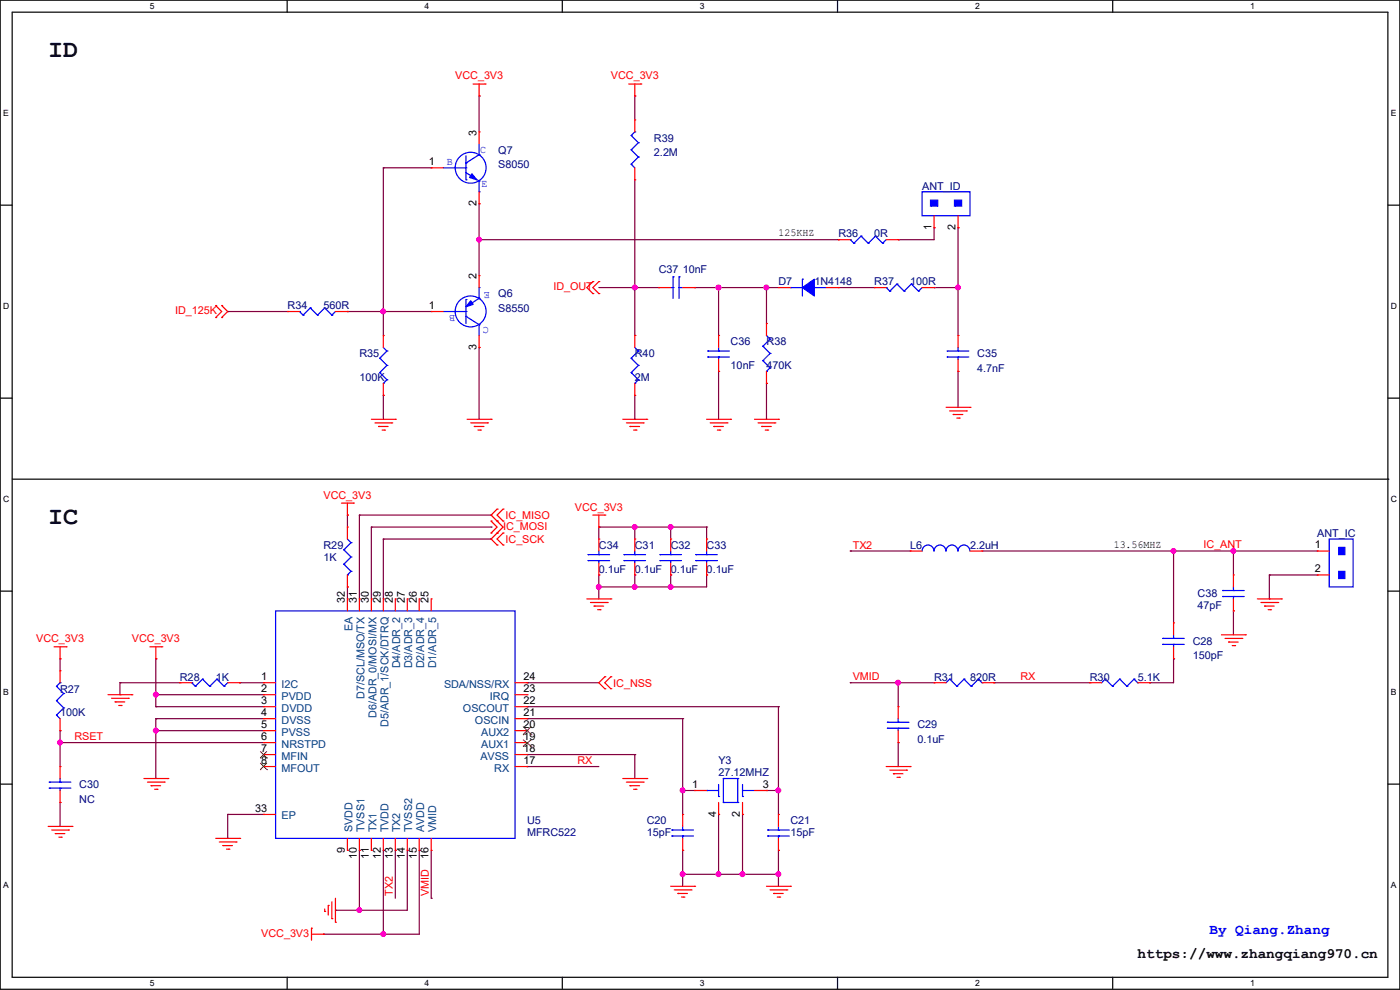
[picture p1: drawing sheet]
<svg xmlns="http://www.w3.org/2000/svg" width="297mm" height="210mm" viewBox="0 0 297 210" stroke-linecap="round" stroke-linejoin="round" font-family="sans-serif">
<path d="M0 0h297v209.8h-297zM2.6 2.6h291.8v204.7h-291.8z" fill="none" stroke="#000" stroke-width=".25"/>
<g fill="#fff">
<path d="M31.7 .3h1v2h-1z"/>
<path d="M31.7 207.6h1v1.9h-1z"/>
</g>
<path d="M60.9 0v2.6M60.9 207.3v2.5" fill="none" stroke="#000" stroke-width=".25"/>
<g fill="#fff">
<path d="M90.1 .3h1v2h-1z"/>
<path d="M90.1 207.6h1v1.9h-1z"/>
</g>
<path d="M119.3 0v2.6M119.3 207.3v2.5" fill="none" stroke="#000" stroke-width=".25"/>
<g fill="#fff">
<path d="M148.5 .3h.9v2h-.9z"/>
<path d="M148.5 207.6h.9v1.9h-.9z"/>
</g>
<path d="M177.7 0v2.6M177.7 207.3v2.5" fill="none" stroke="#000" stroke-width=".25"/>
<g fill="#fff">
<path d="M206.8 .3h1v2h-1z"/>
<path d="M206.8 207.6h1v1.9h-1z"/>
</g>
<path d="M236.1 0v2.6M236.1 207.3v2.5" fill="none" stroke="#000" stroke-width=".25"/>
<g fill="#fff">
<path d="M265.2 .3h1v2h-1z"/>
<path d="M265.2 207.6h1v1.9h-1z"/>
<path d="M.7 23h1.2v2h-1.2z"/>
<path d="M295.1 23h1.1v2h-1.1z"/>
<path d="M.7 64h1.2v2h-1.2z"/>
<path d="M295.1 64h1.2v2h-1.2z"/>
</g>
<path d="M0 43.5h2.6M294.4 43.5h2.6" fill="none" stroke="#000" stroke-width=".25"/>
<g fill="#fff">
<path d="M.7 104.9h1.2v2h-1.2z"/>
<path d="M295.1 104.9h1.2v2h-1.2z"/>
</g>
<path d="M0 84.5h2.6M294.4 84.5h2.6" fill="none" stroke="#000" stroke-width=".25"/>
<g fill="#fff">
<path d="M.7 145.8h1.2v2h-1.2z"/>
<path d="M295.1 145.8h1.1v2h-1.1z"/>
</g>
<path d="M0 125.4h2.6M294.4 125.4h2.6" fill="none" stroke="#000" stroke-width=".25"/>
<g fill="#fff">
<path d="M.7 186.8h1.2v2h-1.2z"/>
<path d="M295.1 186.8h1.1v2h-1.1z"/>
</g>
<path d="M2.6 101.6h291.8M294.4 101.6h.1M0 166.3h2.6M294.4 166.3h2.6" fill="none" stroke="#000" stroke-width=".25"/>
<g fill="none" stroke="#800040" stroke-width=".25">
<path d="M81.3 35.6h.1M81.3 35.6v35.6M81.3 35.6h10.2M101.6 20.4h.1M101.6 20.4v7.6M134.7 20.4h.1M134.7 20.4v5M134.7 38.1v33.1M101.6 43.2h.1M101.6 50.8h.1M101.6 43.2v15.3M101.6 50.8h76.2"/>
<path d="M177.8 50.8h.1M190.5 50.8h.1M198.2 48.3h.1M198.2 48.3v2.5h-7.7M203.2 48.3h.1M203.2 48.3v22.9M48.3 66.1h.1M48.3 66.1h12.7M73.7 66.1h.1M73.7 66.1h17.8M81.3 66.1h.1M101.6 73.7h.1"/>
<path d="M101.6 73.7v15.2M127 61h12.7M134.7 61h.1M134.7 71.2h.1M139.7 61h.1M147.4 61h.1M147.4 61h17.7M152.4 61h.1M152.4 78.8h.1M152.4 61v10.2M152.4 78.8v10.1M162.6 61h.1"/>
<path d="M162.6 61v7.6M177.8 61h7.7M185.5 61h.1M198.2 61h.1M198.2 61h5M203.2 78.8h.1M203.2 61h.1M203.2 78.8v7.6M81.3 83.9h.1M81.3 83.9v5M134.7 88.9h.1M134.7 83.9v5"/>
<path d="M162.6 81.3h.1M162.6 81.3v7.6M73.7 109.3h.1M73.7 109.3v2.5M76.2 109.3h.1M76.2 109.3v17.7M76.2 109.3h28M78.8 111.8h.1M78.8 111.8v15.2M78.8 111.8h25.4M81.3 114.3h.1M81.3 114.3v12.7"/>
<path d="M81.3 114.3h22.9M104.2 109.3h.1M104.2 111.8h.1M104.2 114.3h.1M127 111.8h.1M127 111.8h22.9M127 111.8v2.5M134.7 111.8h.1M134.7 111.8v2.5M142.3 111.8h.1M142.3 111.8v2.5M149.9 111.8h.1"/>
<path d="M149.9 111.8v2.5M180.4 116.9h.1M180.4 116.9h12.7M208.3 116.9h71.1M249 116.9h.1M249 116.9v15.2M261.7 116.9h.1M261.7 116.9v5.1M12.7 139.7h.1M12.7 139.7v2.6M33.1 139.7h.1M33.1 139.7v10.2"/>
<path d="M73.7 124.5h.1M73.7 124.5v2.5M127 122h.1M127 124.5h.1M127 122v5M134.7 122h.1M134.7 124.5h.1M134.7 122v2.5M142.3 122h.1M142.3 124.5h.1M142.3 122v2.5M149.9 122h.1"/>
<path d="M149.9 122v2.5h-22.9M249 139.7h.1M249 139.7v5.1h-5.1M261.7 129.6h.1M261.7 129.6v5.1M269.3 122h.1M269.3 127h.1M269.3 122h10.1M269.3 122v5M12.7 155h.1M12.7 157.5h.1M12.7 155v7.6"/>
<path d="M12.7 157.5h43.2M25.4 144.8h.1M25.4 147.4h.1M25.4 144.8h12.7M25.4 144.8v2.6M33.1 149.9h.1M33.1 147.4h.1M33.1 152.4h.1M33.1 155h.1M33.1 149.9h22.8M33.1 152.4v12.7M33.1 147.4h22.8"/>
<path d="M33.1 152.4h22.8M33.1 155h22.8M50.8 144.8h.1M50.8 144.8h5.1M111.8 149.9h.1M111.8 152.4h.1M111.8 144.8h.1M111.8 149.9h53.3M111.8 144.8h15.2M111.8 152.4h33M144.8 152.4h.1M144.8 152.4v20.4"/>
<path d="M165.1 149.9h.1M165.1 149.9v22.9M180.4 144.8h.1M180.4 144.8h17.8M190.5 157.5h.1M190.5 144.8h.1M190.5 144.8v5.1M190.5 157.5v5.1M210.9 144.8h.1M210.9 144.8h20.3M243.9 144.8h.1M12.7 170.2h.1"/>
<path d="M12.7 170.2v5.1M48.3 172.8h.1M48.3 177.8h.1M48.3 172.8h7.6M48.3 172.8v5M111.8 160.1h.1M111.8 162.6h.1M111.8 160.1h22.9M111.8 162.6h15.2M134.7 160.1h.1M134.7 160.1v5M144.8 167.7h.1"/>
<path d="M144.8 167.7h2.6M152.4 172.8h.1M152.4 172.8v12.7M157.5 172.8h.1M157.5 172.8v12.7M162.6 167.7h.1M162.6 167.7h2.5M165.1 167.7h.1M68.6 198.2h.1M71.2 193.1h.1M76.2 180.4h.1M76.2 193.1h.1"/>
<path d="M76.2 180.4v12.7M81.3 180.4h.1M81.3 198.2h.1M81.3 180.4v17.8M83.9 180.4h.1M83.9 180.4v10.1M86.4 180.4h.1M86.4 180.4v12.7h-15.2M88.9 180.4h.1M88.9 180.4v17.8h-20.3M91.5 190.5h.1M91.5 180.4v10.1"/>
<path d="M144.8 185.5h.1M144.8 180.4h.1M144.8 180.4v7.6M144.8 185.5h20.3M152.4 185.5h.1M157.5 185.5h.1M165.1 180.4h.1M165.1 185.5h.1M165.1 180.4v7.6"/>
</g>
<g fill="#f0f" stroke="#f0f" stroke-width=".25">
<circle cx="33" cy="147.3" r=".49"/>
<circle cx="81.3" cy="198.1" r=".49"/>
<circle cx="33" cy="155" r=".49"/>
<circle cx="76.2" cy="193.1" r=".49"/>
<circle cx="165.1" cy="167.7" r=".49"/>
<circle cx="144.8" cy="167.7" r=".49"/>
<circle cx="152.4" cy="185.4" r=".49"/>
<circle cx="144.8" cy="185.4" r=".49"/>
<circle cx="157.5" cy="185.4" r=".49"/>
<circle cx="165.1" cy="185.4" r=".49"/>
<circle cx="248.9" cy="116.9" r=".49"/>
<circle cx="190.5" cy="144.8" r=".49"/>
<circle cx="12.7" cy="157.5" r=".49"/>
<circle cx="134.6" cy="111.8" r=".49"/>
<circle cx="134.6" cy="124.5" r=".49"/>
<circle cx="127" cy="124.5" r=".49"/>
<circle cx="142.3" cy="124.5" r=".49"/>
<circle cx="142.3" cy="111.8" r=".49"/>
<circle cx="203.2" cy="61" r=".49"/>
<circle cx="162.6" cy="61" r=".49"/>
<circle cx="152.4" cy="61" r=".49"/>
<circle cx="261.6" cy="116.9" r=".49"/>
<circle cx="81.3" cy="66.1" r=".49"/>
<circle cx="134.6" cy="61" r=".49"/>
<circle cx="101.6" cy="50.8" r=".49"/>
</g>
<g fill="none" stroke="#f00" stroke-width=".25">
<path d="M100.4 17.8h2.5M101.6 17.8v2.6M102.9 17.8h.1M133.4 17.8h2.5M134.7 17.8v2.6M135.9 17.8h.1M91.5 35.6h.1M91.5 35.6h2.5M101.6 20.4h.1M101.6 28h.1M101.6 28v2.5M134.7 20.4h.1"/>
<path d="M134.7 38.1h.1M134.7 25.4h.1M134.7 25.4v2.6M134.7 35.6v2.5M101.6 58.5h.1M101.6 43.2h.1M101.6 40.7v2.5M101.6 58.5v2.5M125.8 59.7h.1M125.8 59.7l-1.3 1.3 1.3 1.3M127 59.7h.1M127 59.7l-1.2 1.3 1.2 1.3"/>
<path d="M177.8 50.8h.1M177.8 50.8h2.6M188 50.8h2.5M190.5 50.8h.1M198.2 48.3h.1M198.2 45.8v2.5M203.2 48.3h.1M203.2 45.8v2.5M45.8 64.8h.1M45.8 67.4h.1M45.8 64.8l1.2 1.3-1.2 1.3M47 67.4h.1"/>
<path d="M47 64.8h.1M47 64.8l1.3 1.3-1.3 1.3M61 66.1h.1M61 66.1h2.5M71.2 66.1h2.5M73.7 66.1h.1M81.3 71.2h.1M81.3 71.2v2.5M91.5 66.1h.1M91.5 66.1h2.5M101.6 73.7h.1M101.6 71.2v2.5"/>
<path d="M125.8 62.3h.1M127 62.3h.1M134.7 71.2h.1M134.7 71.2v2.5M139.7 61h.1M139.7 61h2.6M144.8 61h2.6M147.4 61h.1M152.4 78.8h.1M152.4 71.2h.1M152.4 71.2v2.5M152.4 76.2v2.6"/>
<path d="M162.6 68.6h.1M162.6 68.6v2.6M162.6 78.8v2.5M165.1 61h.1M165.1 61h2.6M175.3 61h2.5M177.8 61h.1M185.5 61h.1M185.5 61h2.5M195.6 61h2.6M198.2 61h.1M203.2 78.8h.1"/>
<path d="M203.2 71.2h.1M203.2 71.2v2.5M203.2 76.2v2.6M78.8 88.9h5.1M79.5 89.7h3.6M80.3 90.5h.1M80.3 90.5h2M81.1 91.2h.5M81.3 83.9h.1M81.3 81.3v2.6M81.6 91.2h.1M83.1 89.7h.1"/>
<path d="M83.9 88.9h.1M99.1 88.9h5.1M99.9 89.7h3.5M100.6 90.5h.1M100.6 90.5h2.1M101.4 91.2h.5M101.9 91.2h.1M103.4 89.7h.1M104.2 88.9h.1M132.1 88.9h5.1M132.9 89.7h3.5M133.6 90.5h.1"/>
<path d="M133.6 90.5h2.1M134.4 91.2h.5M134.7 83.9h.1M134.7 81.3v2.6M134.9 91.2h.1M136.4 89.7h.1M137.2 88.9h.1M149.9 88.9h5.1M150.7 89.7h3.5M151.4 90.5h.1M151.4 90.5h2.1M152.2 91.2h.5"/>
<path d="M152.7 91.2h.1M154.2 89.7h.1M155 88.9h.1M160.1 88.9h5M160.8 89.7h3.6M161.6 90.5h.1M161.6 90.5h2M162.3 91.2h.6M162.6 81.3h.1M162.9 91.2h.1M164.4 89.7h.1M165.1 88.9h.1"/>
<path d="M200.7 86.4h5.1M201.5 87.2h3.5M202.2 87.9h.1M202.2 87.9h2.1M203 88.7h.5M203.5 88.7h.1M205 87.2h.1M205.8 86.4h.1M72.4 106.7h2.6M73.7 109.3h.1M73.7 111.8h.1M73.7 106.7v2.6"/>
<path d="M73.7 111.8v2.5M75 106.7h.1M104.2 113.1h.1M104.2 110.5h.1M104.2 110.5l1.3 1.3-1.3 1.3M105.5 113.1h.1M105.5 115.6h.1M105.5 108h.1M105.5 110.5h.1M105.5 108l-1.3 1.3 2.5 2.5-2.5 2.5 1.3 1.3M106.7 115.6h.1M106.7 113.1h.1"/>
<path d="M106.7 110.5h.1M106.7 108h.1M106.7 113.1l-1.2 1.2 1.2 1.3M106.7 108l-1.2 1.3 1.2 1.2M125.8 109.3h2.5M127 111.8h.1M127 114.3h.1M127 109.3v2.5M127 114.3v2.6M127 119.4v2.6M128.3 109.3h.1M134.7 114.3h.1"/>
<path d="M134.7 114.3v2.6M134.7 119.4v2.6M142.3 114.3h.1M142.3 114.3v2.6M142.3 119.4v2.6M149.9 114.3h.1M149.9 114.3v2.6M149.9 119.4v2.6M193.1 116.9h.1M193.1 116.9h2.5M205.8 116.9h2.5M208.3 116.9h.1"/>
<path d="M279.4 116.9h.1M279.4 116.9h2.6M11.5 137.2h2.5M12.7 139.7h.1M12.7 137.2v2.5M14 137.2h.1M31.8 137.2h2.5M33.1 139.7h.1M33.1 137.2v2.5M34.3 137.2h.1M73.7 127h.1M73.7 124.5h.1"/>
<path d="M73.7 122v2.5M73.7 127v2.6M76.2 127h.1M76.2 127v2.6M78.8 127h.1M78.8 127v2.6M81.3 127h.1M81.3 127v2.6M83.9 127h.1M83.9 127v2.6M86.4 127h.1M86.4 127v2.6"/>
<path d="M88.9 127h.1M88.9 127v2.6M91.5 127h.1M91.5 127v2.6M124.5 127h5.1M125.3 127.8h3.5M126 128.6h.1M126 128.6h2.1M126.8 129.3h.5M127 122h.1M127.3 129.3h.1M128.8 127.8h.1"/>
<path d="M129.6 127h.1M134.7 122h.1M142.3 122h.1M149.9 122h.1M249 139.7h.1M249 132.1h.1M249 132.1v2.6M249 137.2v2.5M259.1 134.7h5.1M259.9 135.4h3.5M260.6 136.2h.1M260.6 136.2h2.1"/>
<path d="M261.4 136.9h.5M261.7 129.6h.1M261.7 122h.1M261.7 122v2.5M261.7 127v2.6M261.9 136.9h.1M263.4 135.4h.1M264.2 134.7h.1M266.7 127h5.1M267.5 127.8h3.6M268.3 128.6h.1M268.3 128.6h2"/>
<path d="M269 129.3h.5M269.5 129.3h.1M271.1 127.8h.1M271.8 127h.1M279.4 122h.1M279.4 122h2.6M12.7 155h.1M12.7 142.3h.1M12.7 142.3v2.5M12.7 152.4v2.6M22.9 147.4h5.1M23.7 148.1h3.5"/>
<path d="M24.4 148.9h.1M24.4 148.9h2.1M25.2 149.6h.5M25.7 149.6h.1M27.2 148.1h.1M28 147.4h.1M38.1 144.8h.1M38.1 144.8h2.6M48.3 144.8h2.5M50.8 144.8h.1M55.9 144.8h.1M55.9 147.4h.1"/>
<path d="M55.9 149.9h.1M55.9 152.4h.1M55.9 155h.1M55.9 157.5h.1M55.9 147.4h2.6M55.9 144.8h2.6M55.9 149.9h2.6M55.9 152.4h2.6M55.9 155h2.6M55.9 157.5h2.6M109.3 147.4h2.5M109.3 144.8h2.5"/>
<path d="M109.3 149.9h2.5M109.3 152.4h2.5M109.3 155h2.5M109.3 157.5h2.5M111.8 157.5h.1M111.8 155h.1M111.8 152.4h.1M111.8 149.9h.1M111.8 147.4h.1M111.8 144.8h.1M128.3 143.6h.1M128.3 146.1h.1"/>
<path d="M128.3 143.6l-1.3 1.2 1.3 1.3M129.6 146.1h.1M129.6 143.6h.1M129.6 143.6l-1.3 1.2 1.3 1.3M190.5 157.5h.1M190.5 149.9h.1M190.5 149.9v2.5M190.5 155v2.5M198.2 144.8h.1M198.2 144.8h2.5M208.3 144.8h2.6M210.9 144.8h.1"/>
<path d="M231.2 144.8h.1M231.2 144.8h2.5M241.3 144.8h2.6M243.9 144.8h.1M10.2 175.3h5.1M11 176.1h3.5M11.7 176.8h.1M11.7 176.8h2.1M12.5 177.6h.5M12.7 170.2h.1M12.7 162.6h.1M12.7 162.6v2.5"/>
<path d="M12.7 167.7v2.5M13 177.6h.1M14.5 176.1h.1M15.3 175.3h.1M30.5 165.1h5.1M31.3 165.9h3.5M32 166.7h.1M32 166.7h2.1M32.8 167.4h.5M33.3 167.4h.1M34.8 165.9h.1M35.6 165.1h.1"/>
<path d="M45.8 177.8h5M46.5 178.6h3.6M47.3 179.4h.1M47.3 179.4h2M50.1 178.6h.1M50.8 177.8h.1M55.9 160.1h.1M55.9 162.6h.1M55.9 172.8h.1M55.9 162.6h2.6M55.9 160.1h2.6M55.9 172.8h2.6"/>
<path d="M73.7 177.8v2.6M76.2 177.8v2.6M78.8 177.8v2.6M81.3 177.8v2.6M83.9 177.8v2.6M86.4 177.8v2.6M88.9 177.8v2.6M91.5 177.8v2.6M109.3 162.6h2.5M109.3 160.1h2.5M111.8 162.6h.1M111.8 160.1h.1"/>
<path d="M132.1 165.1h5.1M132.9 165.9h3.5M133.6 166.7h.1M133.6 166.7h2.1M134.4 167.4h.5M134.9 167.4h.1M136.4 165.9h.1M137.2 165.1h.1M144.8 172.8h.1M144.8 172.8v2.5M144.8 177.8v2.6M147.4 167.7h.1"/>
<path d="M147.4 167.7h2.5M152.4 172.8h.1M152.4 170.2v2.6M157.5 172.8h.1M157.5 170.2v2.6M160.1 167.7h2.5M162.6 167.7h.1M165.1 172.8h.1M165.1 172.8v2.5M165.1 177.8v2.6M188 162.6h5.1M188.8 163.4h3.5"/>
<path d="M189.5 164.1h.1M189.5 164.1h2.1M190.3 164.9h.5M190.8 164.9h.1M192.3 163.4h.1M193.1 162.6h.1M48 180.1h.6M48.6 180.1h.1M66.1 196.9h.1M66.1 198.2h2.5M66.1 196.9v2.5M68.6 198.2h.1"/>
<path d="M68.9 193.3h.1M68.9 192.8v.5M69.6 192.1h.1M69.6 192.1v2M70.4 194.9h.1M70.4 191.3v3.6M71.2 195.6h.1M71.2 190.5v5.1M73.7 180.4h.1M76.2 180.4h.1M78.8 180.4h.1M81.3 180.4h.1"/>
<path d="M83.9 180.4h.1M86.4 180.4h.1M88.9 180.4h.1M91.5 180.4h.1M142.3 188h5.1M143 188.8h3.6M143.8 189.5h.1M143.8 189.5h2M144.6 190.3h.5M144.8 180.4h.1M145.1 190.3h.1M146.6 188.8h.1"/>
<path d="M147.4 188h.1M162.6 188h5.1M163.4 188.8h3.5M164.1 189.5h.1M164.1 189.5h2.1M164.9 190.3h.5M165.1 180.4h.1M165.4 190.3h.1M166.9 188.8h.1M167.7 188h.1"/>
</g>
<g fill="none" stroke="#00f" stroke-width=".25">
<path d="M94 35.6h4.8M98.8 35.6h.1M98.8 38.1h.1M98.8 34.6h.1M98.8 33.1v5M98.8 36.6l2.8 1.8M101.6 32.8h.1M101.6 38.4h.1M101.6 30.5v2.3M101.6 38.4v2.3M101.6 32.8l-2.8 1.8M133.9 34.8h.1"/>
<path d="M133.9 31.8h.1M133.9 28.7h.1M133.9 34.8l.8 .8M133.9 31.8l1.5 1.5M133.9 28.7l1.5 1.6M134.7 28h.1M134.7 28l-.8 .7M135.4 33.3h.1M135.4 30.3h.1M135.4 33.3l-1.5 1.5M135.4 30.3l-1.5 1.5M101.6 40.7h.1"/>
<path d="M142.8 58.7h.1M142.8 58.7v4.6M144.1 58.7h.1M144.1 58.7v4.6M170.2 59.2h.1M170.2 59.2v3.6M180.4 50.8h.1M180.4 50.8l.7 .8M181.1 51.6h.1M182.7 50.1h.1M182.7 50.1l1.5 1.5M182.7 50.1l-1.6 1.5"/>
<path d="M184.2 51.6h.1M185.7 50.1h.1M185.7 50.1l1.5 1.5M185.7 50.1l-1.5 1.5M187.2 51.6h.1M188 50.8l-.8 .8M195.6 40.7h10.2v5.1h-10.2zM63.5 66.1h.1M63.5 66.1l.8 .7M64.3 66.8h.1M65.8 65.3h.1M65.8 65.3l1.6 1.5"/>
<path d="M65.8 65.3l-1.5 1.5M67.4 66.8h.1M68.9 65.3h.1M68.9 65.3l1.5 1.5M68.9 65.3l-1.5 1.5M70.4 66.8h.1M71.2 66.1l-.8 .7M80.6 76h.1M80.6 79h.1M80.6 76l1.5 1.5M80.6 79l1.5 1.6M81.3 73.7l.8 .8"/>
<path d="M82.1 74.5h.1M82.1 77.5h.1M82.1 74.5l-1.5 1.5M82.1 77.5l-1.5 1.5M94 66.1h4.8M98.8 66.1h.1M98.8 63.5h.1M98.8 67.1h.1M98.8 63.5v5.1M98.8 67.1l2.8 1.8M101.6 68.9h.1M101.6 63.3h.1"/>
<path d="M101.6 61h.1M101.6 61v2.3M101.6 68.9v2.3M101.6 63.3l-2.8 1.8M133.9 76h.1M133.9 79h.1M133.9 76l1.5 1.5M133.9 79l1.5 1.6M134.7 73.7l.7 .8M135.4 74.5h.1M135.4 77.5h.1M135.4 74.5l-1.5 1.5"/>
<path d="M135.4 77.5l-1.5 1.5M142.3 61h.5M142.8 61h.1M144.1 61h.1M144.1 61h.7M150.2 74.5h.1M150.2 75.7h.1M150.2 74.5h4.5M150.2 75.7h4.5M152.4 75.7h.1M152.4 74.5h.1M152.4 73.7v.8"/>
<path d="M152.4 75.7v.5M161.8 73.4h.1M161.8 76.5h.1M161.8 73.4l1.6 1.6M161.8 76.5l1.6 1.5M162.6 78.8h.1M162.6 71.2l.8 .7M163.4 71.9h.1M163.4 75h.1M163.4 78h.1M163.4 71.9l-1.6 1.5M163.4 75l-1.6 1.5"/>
<path d="M163.4 78l-.8 .8M167.7 61h.1M167.7 61h2.5M172.8 61h.1M172.8 61h2.5M188 61h.1M188 61l.8 .8M188.8 61.8h.1M190.3 60.2h.1M190.3 60.2l1.5 1.6M190.3 60.2l-1.5 1.6M191.8 61.8h.1"/>
<path d="M193.3 60.2h.1M193.3 60.2l1.6 1.6M193.3 60.2l-1.5 1.6M194.9 61.8h.1M195.6 61l-.7 .8M201 74.5h.1M201 75.7h.1M201 74.5h4.5M201 75.7h4.5M203.2 75.7h.1M203.2 74.5h.1M203.2 73.7v.8"/>
<path d="M203.2 75.7v.5M81.3 81.3h.1M82.1 80.6h.1M82.1 80.6l-.8 .7M134.7 81.3h.1M135.4 80.6h.1M135.4 80.6l-.7 .7M72.9 116.6h.1M72.9 119.7h.1M72.9 116.6l1.6 1.6M72.9 119.7l1.6 1.5M73.7 114.3l.8 .8"/>
<path d="M74.5 115.1h.1M74.5 118.2h.1M74.5 115.1l-1.6 1.5M74.5 118.2l-1.6 1.5M124.8 117.6h.1M124.8 118.9h.1M124.8 117.6h4.5M124.8 118.9h4.5M127 118.9h.1M127 117.6h.1M127 116.9v.7M127 118.9v.5"/>
<path d="M132.4 117.6h.1M132.4 118.9h.1M132.4 117.6h4.5M132.4 118.9h4.5M134.7 118.9h.1M134.7 117.6h.1M134.7 116.9v.7M134.7 118.9v.5M140 117.6h.1M140 118.9h.1M140 117.6h4.6M140 118.9h4.6"/>
<path d="M142.3 118.9h.1M142.3 117.6h.1M142.3 116.9v.7M142.3 118.9v.5M147.6 117.6h.1M147.6 118.9h.1M147.6 117.6h4.6M147.6 118.9h4.6M149.9 118.9h.1M149.9 117.6h.1M149.9 116.9v.7M149.9 118.9v.5"/>
<path d="M195.6 116.9a1.25 1.25 0 0 1 1.3-1.3 1.25 1.25 0 0 1 1.2 1.3 1.27 1.27 0 0 1 1.3-1.3 1.27 1.27 0 0 1 1.3 1.3M200.7 116.9a1.25 1.25 0 0 1 1.3-1.3 1.25 1.25 0 0 1 1.2 1.3M203.2 116.9a1.25 1.25 0 0 1 1.3-1.3 1.25 1.25 0 0 1 1.2 1.3M282 114.3h5.1v10.2h-5.1zM58.5 129.6h50.8v48.2h-50.8zM73.7 122h.1M74.5 121.2h.1M74.5 121.2l-.8 .8M246.7 135.4h.1M246.7 136.7h.1M246.7 135.4h4.5M246.7 136.7h4.5"/>
<path d="M249 136.7h.1M249 135.4h.1M249 134.7v.7M249 136.7v.5M259.4 125.3h.1M259.4 126.5h.1M259.4 125.3h4.5M259.4 126.5h4.5M261.7 126.5h.1M261.7 125.3h.1M261.7 124.5v.8M261.7 126.5v.5"/>
<path d="M12 151.7h.1M12 148.6h.1M12 145.6h.1M12 151.7l.7 .7M12 148.6l1.5 1.6M12 145.6l1.5 1.5M12.7 144.8h.1M12.7 144.8l-.7 .8M13.5 150.2h.1M13.5 147.1h.1M13.5 150.2l-1.5 1.5M13.5 147.1l-1.5 1.5"/>
<path d="M40.7 144.8h.1M40.7 144.8l.7 .8M41.4 145.6h.1M43 144.1h.1M43 144.1l1.5 1.5M43 144.1l-1.6 1.5M44.5 145.6h.1M46 144.1h.1M46 144.1l1.5 1.5M46 144.1l-1.5 1.5M47.5 145.6h.1M48.3 144.8l-.8 .8"/>
<path d="M188.3 153.2h.1M188.3 154.5h.1M188.3 153.2h4.5M188.3 154.5h4.5M190.5 154.5h.1M190.5 153.2h.1M190.5 152.4v.8M190.5 154.5v.5M201.5 144.1h.1M201.5 144.1l-.8 .7M201.5 144.1l1.5 1.5M203 145.6h.1"/>
<path d="M204.5 144.1h.1M204.5 144.1l-1.5 1.5M204.5 144.1l1.5 1.5M206 145.6h.1M207.6 144.1h.1M207.6 144.1l-1.6 1.5M207.6 144.1l.7 .7M208.3 144.8h.1M234.5 144.1h.1M234.5 144.1l-.8 .7M234.5 144.1l1.5 1.5M236 145.6h.1"/>
<path d="M237.5 144.1h.1M237.5 144.1l-1.5 1.5M237.5 144.1l1.6 1.5M239.1 145.6h.1M240.6 144.1h.1M240.6 144.1l-1.5 1.5M240.6 144.1l.7 .7M241.3 144.8h.1M10.5 165.9h.1M10.5 167.2h.1M10.5 165.9h4.5M10.5 167.2h4.5"/>
<path d="M12.7 167.2h.1M12.7 165.9h.1M12.7 165.1v.8M12.7 167.2v.5M142.5 176.1h.1M142.5 177.3h.1M142.5 176.1h4.6M142.5 177.3h4.6M144.8 177.3h.1M144.8 176.1h.1M144.8 175.3v.8M144.8 177.3v.5"/>
<path d="M149.9 167.7h.1M149.9 167.7h2.5M152.4 169h.1M152.4 166.4v2.6M153.5 165.1h.1M153.5 170.2h.1M153.5 170.2h3M153.5 165.1h3M153.5 165.1v5.1M156.5 170.2h.1M156.5 165.1h.1M156.5 165.1v5.1"/>
<path d="M157.5 169h.1M157.5 167.7h.1M157.5 166.4v2.6M157.5 167.7h2.6M162.9 176.1h.1M162.9 177.3h.1M162.9 176.1h4.5M162.9 177.3h4.5M165.1 177.3h.1M165.1 176.1h.1M165.1 175.3v.8M165.1 177.3v.5"/>
<circle cx="99.8" cy="35.6" r="3.3"/>
<circle cx="99.8" cy="66.1" r="3.3"/>
</g>
<g fill="#00f" stroke="#00f" stroke-width=".25">
<path d="M99.9 63.8l.5 .8-1.6 .5z"/>
<path d="M100.1 36.9l1 1.2-1.5-.5z"/>
<path d="M170.2 61l2.6-1.8v3.6z" fill-rule="evenodd"/>
<path d="M284 121.2h1.3v1.5h-1.3z" fill-rule="evenodd"/>
<path d="M284 116.1h1.3v1.5h-1.3z" fill-rule="evenodd"/>
<path d="M202.5 42.5h1.5v1.2h-1.5z" fill-rule="evenodd"/>
<path d="M197.4 42.5h1.5v1.2h-1.5z" fill-rule="evenodd"/>
</g>
<g fill="none" stroke="#804000" stroke-width=".21">
<path d="M55.2 159.4l1.4 1.4M56.6 159.4l-1.4 1.4M110.9 158.3h.1M110.9 155.8h.1M110.9 156.9l1.8 1.4M110.9 154.1l1.8 1.7M112.7 158.3h.1M112.7 155.8h.1M112.7 156.9l-1.8 1.4M112.7 154.1l-1.8 1.7M55.2 160.8h.1M55.2 163.3h.1"/>
<path d="M55.2 161.8l1.4 1.5M56.6 160.8h.1M56.6 163.3h.1M56.6 161.8l-1.4 1.5"/>
</g>
<g font-size="5.3">
<text x="10.2" y="12.2">ID</text>
<text x="10.2" y="111.2">IC</text>
</g>
<text font-size="3" x="241.3" y="203.2">https://www.zhangqiang970.cn</text>
<text font-size="3" fill="#00f" x="256.6" y="198.2">By Qiang.Zhang</text>
<g font-size="2.3" fill="#f00">
<text x="96.6" y="16.8">VCC_3V3</text>
<text x="129.6" y="16.8">VCC_3V3</text>
<text x="117.4" y="61.6">ID_OUT</text>
<text x="37.1" y="66.6">ID_125K</text>
<text x="68.6" y="105.7">VCC_3V3</text>
<text x="106.7" y="112.4">IC_MOSI</text>
<text x="107.2" y="110.1">IC_MISO</text>
<text x="122" y="108.3">VCC_3V3</text>
<text x="107.2" y="115.1">IC_SCK</text>
<text x="180.9" y="116.4">TX2</text>
<text x="255.3" y="116.2">IC_ANT</text>
<text x="7.7" y="136.2">VCC_3V3</text>
<text x="28" y="136.2">VCC_3V3</text>
<text x="130.1" y="145.6">IC_NSS</text>
<text x="180.9" y="144.3">VMID</text>
<text x="216.5" y="144.3">RX</text>
<text x="15.8" y="157">RSET</text>
<text x="122.5" y="162.1">RX</text>
<text x="83.4" y="190" transform="rotate(-90 83.4 190)">TX2</text>
<text x="91" y="190" transform="rotate(-90 91 190)">VMID</text>
<text x="55.4" y="198.7">VCC_3V3</text>
</g>
<g font-size="2.3">
<text x="101.1" y="28.7" transform="rotate(-90 101.1 28.7)">3</text>
<text x="91" y="35.1">1</text>
<text x="101.1" y="43.7" transform="rotate(-90 101.1 43.7)">2</text>
<text x="165.1" y="50.2">125KHZ</text>
<text x="197.6" y="48.8" transform="rotate(-90 197.6 48.8)">1</text>
<text x="202.7" y="48.8" transform="rotate(-90 202.7 48.8)">2</text>
<text x="101.1" y="59.2" transform="rotate(-90 101.1 59.2)">2</text>
<text x="91" y="65.5">1</text>
<text x="101.1" y="74.2" transform="rotate(-90 101.1 74.2)">3</text>
<text x="236.3" y="116.2">13.56MHZ</text>
<text x="279" y="116.3">1</text>
<text x="279" y="121.4">2</text>
<text x="73.2" y="127.8" transform="rotate(-90 73.2 127.8)">32</text>
<text x="75.7" y="127.8" transform="rotate(-90 75.7 127.8)">31</text>
<text x="78.2" y="127.8" transform="rotate(-90 78.2 127.8)">30</text>
<text x="80.8" y="127.8" transform="rotate(-90 80.8 127.8)">29</text>
<text x="83.3" y="127.8" transform="rotate(-90 83.3 127.8)">28</text>
<text x="85.9" y="127.8" transform="rotate(-90 85.9 127.8)">27</text>
<text x="88.4" y="127.8" transform="rotate(-90 88.4 127.8)">26</text>
<text x="90.9" y="127.8" transform="rotate(-90 90.9 127.8)">25</text>
<text x="55.4" y="144.3">1</text>
<text x="55.4" y="146.8">2</text>
<text x="55.4" y="149.4">3</text>
<text x="111" y="149.4">22</text>
<text x="111" y="146.8">23</text>
<text x="111" y="144.3">24</text>
<text x="55.4" y="151.9">4</text>
<text x="55.4" y="154.4">5</text>
<text x="111" y="154.4">20</text>
<text x="111" y="151.9">21</text>
<text x="55.4" y="157">6</text>
<text x="55.4" y="159.5">7</text>
<text x="111" y="159.5">18</text>
<text x="111" y="157">19</text>
<text x="55.4" y="162.1">8</text>
<text x="111" y="162.1">17</text>
<text x="146.9" y="167.1">1</text>
<text x="161.8" y="167.1">3</text>
<text x="54.1" y="172.2">33</text>
<text x="151.9" y="173.3" transform="rotate(-90 151.9 173.3)">4</text>
<text x="157" y="173.3" transform="rotate(-90 157 173.3)">2</text>
<text x="73.2" y="180.9" transform="rotate(-90 73.2 180.9)">9</text>
<text x="75.7" y="182.2" transform="rotate(-90 75.7 182.2)">10</text>
<text x="78.2" y="182.2" transform="rotate(-90 78.2 182.2)">11</text>
<text x="80.8" y="182.2" transform="rotate(-90 80.8 182.2)">12</text>
<text x="83.3" y="182.2" transform="rotate(-90 83.3 182.2)">13</text>
<text x="85.9" y="182.2" transform="rotate(-90 85.9 182.2)">14</text>
<text x="88.4" y="182.2" transform="rotate(-90 88.4 182.2)">15</text>
<text x="90.9" y="182.2" transform="rotate(-90 90.9 182.2)">16</text>
</g>
<g font-size="2.3" fill="#00f">
<text x="94.8" y="34.9">B</text>
<text x="101.9" y="32.4">C</text>
<text x="102.2" y="39.8">E</text>
<text x="103.9" y="61.9" transform="rotate(-180 103.9 61.9)">E</text>
<text x="96.6" y="66.7" transform="rotate(-180 96.6 66.7)">B</text>
<text x="103.7" y="69.3" transform="rotate(-180 103.7 69.3)">C</text>
</g>
<g font-size="2.3" fill="#000080">
<text x="105.7" y="32.6">Q7</text>
<text x="105.7" y="35.6">S8050</text>
<text x="138.7" y="30.1">R39</text>
<text x="138.7" y="33.1">2.2M</text>
<text x="195.6" y="40.2">ANT_ID</text>
<text x="177.9" y="50.4">R36</text>
<text x="185.5" y="50.4">0R</text>
<text x="139.8" y="58">C37</text>
<text x="144.8" y="58">10nF</text>
<text x="61" y="65.6">R34</text>
<text x="68.6" y="65.6">560R</text>
<text x="105.7" y="63.1">Q6</text>
<text x="165.2" y="60.5">D7</text>
<text x="172.8" y="60.5">1N4148</text>
<text x="185.5" y="60.5">R37</text>
<text x="193.1" y="60.5">100R</text>
<text x="105.7" y="66.1">S8550</text>
<text x="76.2" y="75.8">R35</text>
<text x="134.7" y="75.8">R40</text>
<text x="155" y="73.2">C36</text>
<text x="162.6" y="73.2">R38</text>
<text x="207.3" y="75.8">C35</text>
<text x="76.2" y="80.9">100K</text>
<text x="134.7" y="80.9">2M</text>
<text x="155" y="78.3">10nF</text>
<text x="162.6" y="78.3">470K</text>
<text x="207.3" y="78.8">4.7nF</text>
<text x="279.5" y="113.9">ANT_IC</text>
<text x="68.6" y="116.4">R29</text>
<text x="68.6" y="119">1K</text>
<text x="127" y="116.4">C34</text>
<text x="134.7" y="116.4">C31</text>
<text x="142.3" y="116.4">C32</text>
<text x="149.9" y="116.4">C33</text>
<text x="193.1" y="116.4">L6</text>
<text x="205.8" y="116.4">2.2uH</text>
<text x="127" y="121.5">0.1uF</text>
<text x="134.7" y="121.5">0.1uF</text>
<text x="142.3" y="121.5">0.1uF</text>
<text x="149.9" y="121.5">0.1uF</text>
<text x="254.1" y="126.6">C38</text>
<text x="254.1" y="129.1">47pF</text>
<text x="253" y="136.7">C28</text>
<text x="253" y="139.8">150pF</text>
<text x="12.7" y="146.9">R27</text>
<text x="38.1" y="144.4">R28</text>
<text x="45.8" y="144.4">1K</text>
<text x="198.2" y="144.4">R31</text>
<text x="205.8" y="144.4">820R</text>
<text x="231.2" y="144.4">R30</text>
<text x="241.4" y="144.4">5.1K</text>
<text x="12.7" y="152">100K</text>
<text x="194.6" y="154.5">C29</text>
<text x="194.6" y="157.6">0.1uF</text>
<text x="16.8" y="167.2">C30</text>
<text x="152.5" y="162.1">Y3</text>
<text x="152.5" y="164.7">27.12MHZ</text>
<text x="16.8" y="170.3">NC</text>
<text x="111.8" y="174.8">U5</text>
<text x="111.8" y="177.4">MFRC522</text>
<text x="137.2" y="174.8">C20</text>
<text x="137.2" y="177.4">15pF</text>
<text x="167.7" y="174.8">C21</text>
<text x="167.7" y="177.4">15pF</text>
</g>
<g font-size="2.3" fill="#004080">
<text x="74.8" y="133.9" transform="rotate(-90 74.8 133.9)">EA</text>
<text x="84.9" y="141.8" transform="rotate(-90 84.9 141.8)">D4/ADR_2</text>
<text x="87.5" y="141.8" transform="rotate(-90 87.5 141.8)">D3/ADR_3</text>
<text x="90" y="141.8" transform="rotate(-90 90 141.8)">D2/ADR_4</text>
<text x="92.5" y="141.8" transform="rotate(-90 92.5 141.8)">D1/ADR_5</text>
<text x="59.7" y="145.9">I2C</text>
<text x="59.7" y="148.4">PVDD</text>
<text x="77.3" y="148.3" transform="rotate(-90 77.3 148.3)">D7/SCL/MSO/TX</text>
<text x="94.2" y="145.9">SDA/NSS/RX</text>
<text x="103.9" y="148.4">IRQ</text>
<text x="59.7" y="151">DVDD</text>
<text x="59.7" y="153.5">DVSS</text>
<text x="79.8" y="152.3" transform="rotate(-90 79.8 152.3)">D6/ADR_0/MOSI/MX</text>
<text x="82.4" y="154.2" transform="rotate(-90 82.4 154.2)">D5/ADR_1/SCK/DTRQ</text>
<text x="98.2" y="151">OSCOUT</text>
<text x="100.8" y="153.5">OSCIN</text>
<text x="59.7" y="156">PVSS</text>
<text x="59.7" y="158.6">NRSTPD</text>
<text x="59.7" y="161.1">MFIN</text>
<text x="101.9" y="161.1">AVSS</text>
<text x="102.1" y="158.6">AUX1</text>
<text x="102.1" y="156">AUX2</text>
<text x="59.7" y="163.7">MFOUT</text>
<text x="104.9" y="163.7">RX</text>
<text x="59.7" y="173.8">EP</text>
<text x="74.8" y="176.6" transform="rotate(-90 74.8 176.6)">SVDD</text>
<text x="77.3" y="176.6" transform="rotate(-90 77.3 176.6)">TVSS1</text>
<text x="79.8" y="176.6" transform="rotate(-90 79.8 176.6)">TX1</text>
<text x="82.4" y="176.6" transform="rotate(-90 82.4 176.6)">TVDD</text>
<text x="84.9" y="176.6" transform="rotate(-90 84.9 176.6)">TX2</text>
<text x="87.5" y="176.6" transform="rotate(-90 87.5 176.6)">TVSS2</text>
<text x="90" y="176.6" transform="rotate(-90 90 176.6)">AVDD</text>
<text x="92.5" y="176.6" transform="rotate(-90 92.5 176.6)">VMID</text>
</g>
<g font-size="1.8">
<text x="31.8" y="1.9">5</text>
<text x="90.1" y="1.9">4</text>
<text x="148.5" y="1.9">3</text>
<text x="206.8" y="1.9">2</text>
<text x="265.2" y="1.9">1</text>
<text x=".7" y="24.6">E</text>
<text x="295.1" y="24.6">E</text>
<text x=".7" y="65.6">D</text>
<text x="295.1" y="65.6">D</text>
<text x=".7" y="106.5">C</text>
<text x="295.1" y="106.5">C</text>
<text x=".7" y="147.4">B</text>
<text x="295.1" y="147.4">B</text>
<text x=".7" y="188.4">A</text>
<text x="295.1" y="188.4">A</text>
<text x="31.8" y="209.2">5</text>
<text x="90.1" y="209.2">4</text>
<text x="148.5" y="209.2">3</text>
<text x="206.8" y="209.2">2</text>
<text x="265.2" y="209.2">1</text>
</g>
</svg>
